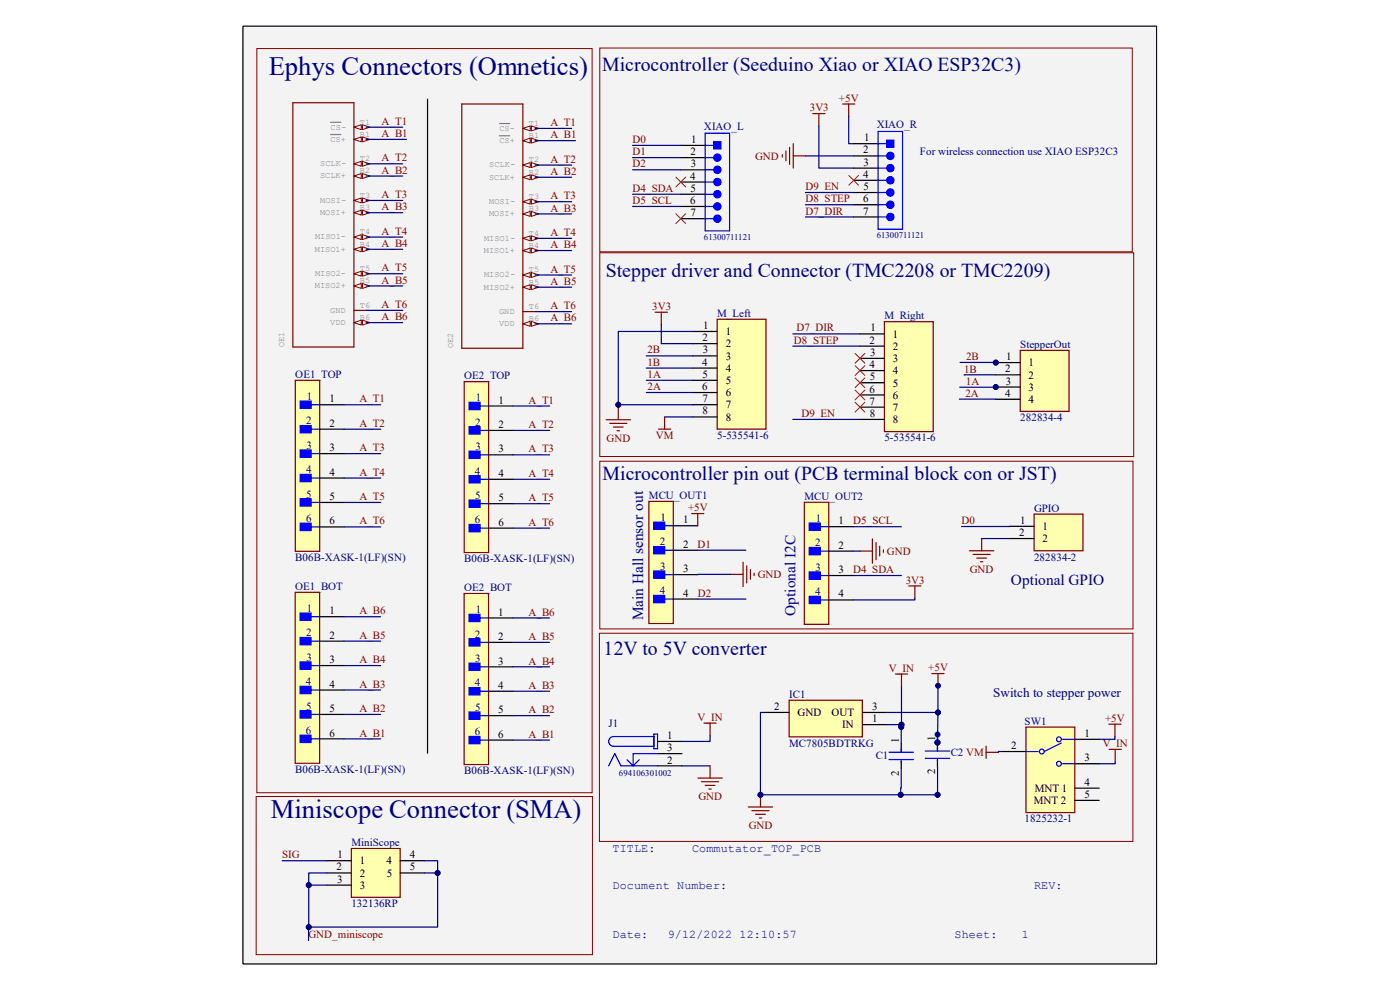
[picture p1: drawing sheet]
<svg xmlns="http://www.w3.org/2000/svg" width="297mm" height="210mm" viewBox="0 0 297 210" stroke-linecap="round" stroke-linejoin="round" font-family="sans-serif">
<path d="M51.6 5.6h193.8v198.9h-193.8z" fill-rule="evenodd" fill="#f3f3f3"/>
<path d="M51.6 5.6h193.8v198.9h-193.8z" fill="none" stroke="#000" stroke-width=".21"/>
<path d="M51.6 5.6h193.8v198.9h-193.8z" fill-rule="evenodd" fill="#f3f3f3"/>
<path d="M51.6 5.6h193.8v198.9h-193.8z" fill="none" stroke="#000" stroke-width=".21"/>
<path d="M62.6 80.7h5.2v36.3h-5.2z" fill-rule="evenodd" fill="#ffffb0"/>
<path d="M62.6 80.7h5.2v36.3h-5.2z" fill="none" stroke="#800000" stroke-width=".25"/>
<path d="M63.7 85.1h2.3v1.5h-2.3z" fill-rule="evenodd" fill="#00f"/>
<path d="M63.7 85.1h2.3v1.5h-2.3zM66 85.9h1.8" fill="none" stroke="#00f" stroke-width=".25"/>
<path d="M63.7 90.3h2.3v1.5h-2.3z" fill-rule="evenodd" fill="#00f"/>
<path d="M63.7 90.3h2.3v1.5h-2.3zM66 91h1.8" fill="none" stroke="#00f" stroke-width=".25"/>
<path d="M63.7 95.5h2.3v1.5h-2.3z" fill-rule="evenodd" fill="#00f"/>
<path d="M63.7 95.5h2.3v1.5h-2.3zM66 96.2h1.8" fill="none" stroke="#00f" stroke-width=".25"/>
<path d="M63.7 100.6h2.3v1.6h-2.3z" fill-rule="evenodd" fill="#00f"/>
<path d="M63.7 100.6h2.3v1.6h-2.3zM66 101.4h1.8" fill="none" stroke="#00f" stroke-width=".25"/>
<path d="M63.7 105.8h2.3v1.6h-2.3z" fill-rule="evenodd" fill="#00f"/>
<path d="M63.7 105.8h2.3v1.6h-2.3zM66 106.6h1.8" fill="none" stroke="#00f" stroke-width=".25"/>
<path d="M63.7 111h2.3v1.5h-2.3z" fill-rule="evenodd" fill="#00f"/>
<path d="M63.7 111h2.3v1.5h-2.3zM66 111.8h1.8" fill="none" stroke="#00f" stroke-width=".25"/>
<path d="M67.8 85.9h5.2M67.8 91h5.2M67.8 96.2h5.2M67.8 101.4h5.2M67.8 106.6h5.2M67.8 111.8h5.2" fill="none" stroke="#000" stroke-width=".25"/>
<path d="M62.6 125.7h5.2v36.2h-5.2z" fill-rule="evenodd" fill="#ffffb0"/>
<path d="M62.6 125.7h5.2v36.2h-5.2z" fill="none" stroke="#800000" stroke-width=".25"/>
<path d="M63.7 130.1h2.3v1.5h-2.3z" fill-rule="evenodd" fill="#00f"/>
<path d="M63.7 130.1h2.3v1.5h-2.3zM66 130.8h1.8" fill="none" stroke="#00f" stroke-width=".25"/>
<path d="M63.7 135.2h2.3v1.6h-2.3z" fill-rule="evenodd" fill="#00f"/>
<path d="M63.7 135.2h2.3v1.6h-2.3zM66 136h1.8" fill="none" stroke="#00f" stroke-width=".25"/>
<path d="M63.7 140.4h2.3v1.6h-2.3z" fill-rule="evenodd" fill="#00f"/>
<path d="M63.7 140.4h2.3v1.6h-2.3zM66 141.2h1.8" fill="none" stroke="#00f" stroke-width=".25"/>
<path d="M63.7 145.6h2.3v1.6h-2.3z" fill-rule="evenodd" fill="#00f"/>
<path d="M63.7 145.6h2.3v1.6h-2.3zM66 146.4h1.8" fill="none" stroke="#00f" stroke-width=".25"/>
<path d="M63.7 150.8h2.3v1.5h-2.3z" fill-rule="evenodd" fill="#00f"/>
<path d="M63.7 150.8h2.3v1.5h-2.3zM66 151.6h1.8" fill="none" stroke="#00f" stroke-width=".25"/>
<path d="M63.7 156h2.3v1.5h-2.3z" fill-rule="evenodd" fill="#00f"/>
<path d="M63.7 156h2.3v1.5h-2.3zM66 156.7h1.8" fill="none" stroke="#00f" stroke-width=".25"/>
<path d="M67.8 130.8h5.2M67.8 136h5.2M67.8 141.2h5.2M67.8 146.4h5.2M67.8 151.6h5.2M67.8 156.7h5.2" fill="none" stroke="#000" stroke-width=".25"/>
<path d="M62.1 21.8h13v51.8h-13zM75.1 58.1h2.6" fill="none" stroke="#800000" stroke-width=".25"/>
<path d="M75.1 58.1l1.5-.5v1z" fill="#f8fcff"/>
<path d="M75.1 58.1l1.5-.5v1z" fill="none" stroke="#800000" stroke-width=".21"/>
<path d="M76.9 57.6l1.6 .5-1.6 .5z" fill="#f8fcff"/>
<path d="M76.9 57.6l1.6 .5-1.6 .5z" fill="none" stroke="#800000" stroke-width=".21"/>
<path d="M75.1 52.9h2.6" fill="none" stroke="#800000" stroke-width=".25"/>
<path d="M75.1 52.9l1.5-.5v1z" fill="#f8fcff"/>
<path d="M75.1 52.9l1.5-.5v1z" fill="none" stroke="#800000" stroke-width=".21"/>
<path d="M76.9 52.4l1.6 .5-1.6 .5z" fill="#f8fcff"/>
<path d="M76.9 52.4l1.6 .5-1.6 .5z" fill="none" stroke="#800000" stroke-width=".21"/>
<path d="M75.1 60.7h2.6" fill="none" stroke="#800000" stroke-width=".25"/>
<path d="M75.1 60.7l1.5-.6v1.1z" fill="#f8fcff"/>
<path d="M75.1 60.7l1.5-.6v1.1z" fill="none" stroke="#800000" stroke-width=".21"/>
<path d="M76.9 60.1l1.6 .6-1.6 .5z" fill="#f8fcff"/>
<path d="M76.9 60.1l1.6 .6-1.6 .5z" fill="none" stroke="#800000" stroke-width=".21"/>
<path d="M75.1 68.4h2.6" fill="none" stroke="#800000" stroke-width=".25"/>
<path d="M75.1 68.4l1.5-.5v1.1z" fill="#f8fcff"/>
<path d="M75.1 68.4l1.5-.5v1.1z" fill="none" stroke="#800000" stroke-width=".21"/>
<path d="M76.9 67.9l1.6 .5-1.6 .6z" fill="#f8fcff"/>
<path d="M76.9 67.9l1.6 .5-1.6 .6z" fill="none" stroke="#800000" stroke-width=".21"/>
<path d="M75.1 42.5h2.6M75.1 65.8h2.6" fill="none" stroke="#800000" stroke-width=".25"/>
<path d="M75.1 42.5l1.5-.5v1z" fill="#f8fcff"/>
<path d="M75.1 42.5l1.5-.5v1z" fill="none" stroke="#800000" stroke-width=".21"/>
<path d="M76.9 42l1.6 .5-1.6 .5z" fill="#f8fcff"/>
<path d="M76.9 42l1.6 .5-1.6 .5z" fill="none" stroke="#800000" stroke-width=".21"/>
<path d="M75.1 37.3h2.6" fill="none" stroke="#800000" stroke-width=".25"/>
<path d="M75.1 37.3l1.5-.5v1.1z" fill="#f8fcff"/>
<path d="M75.1 37.3l1.5-.5v1.1z" fill="none" stroke="#800000" stroke-width=".21"/>
<path d="M76.9 36.8l1.6 .5-1.6 .6z" fill="#f8fcff"/>
<path d="M76.9 36.8l1.6 .5-1.6 .6z" fill="none" stroke="#800000" stroke-width=".21"/>
<path d="M75.1 50.3h2.6" fill="none" stroke="#800000" stroke-width=".25"/>
<path d="M75.1 50.3l1.5-.5v1z" fill="#f8fcff"/>
<path d="M75.1 50.3l1.5-.5v1z" fill="none" stroke="#800000" stroke-width=".21"/>
<path d="M76.9 49.8l1.6 .5-1.6 .5z" fill="#f8fcff"/>
<path d="M76.9 49.8l1.6 .5-1.6 .5z" fill="none" stroke="#800000" stroke-width=".21"/>
<path d="M75.1 45.1h2.6" fill="none" stroke="#800000" stroke-width=".25"/>
<path d="M75.1 45.1l1.5-.5v1z" fill="#f8fcff"/>
<path d="M75.1 45.1l1.5-.5v1z" fill="none" stroke="#800000" stroke-width=".21"/>
<path d="M76.9 44.6l1.6 .5-1.6 .5z" fill="#f8fcff"/>
<path d="M76.9 44.6l1.6 .5-1.6 .5z" fill="none" stroke="#800000" stroke-width=".21"/>
<path d="M75.1 27h2.6" fill="none" stroke="#800000" stroke-width=".25"/>
<path d="M75.1 27l1.5-.5v1z" fill="#f8fcff"/>
<path d="M75.1 27l1.5-.5v1z" fill="none" stroke="#800000" stroke-width=".21"/>
<path d="M76.9 26.5l1.6 .5-1.6 .5z" fill="#f8fcff"/>
<path d="M76.9 26.5l1.6 .5-1.6 .5z" fill="none" stroke="#800000" stroke-width=".21"/>
<path d="M70.1 25.9h2.2" fill="none" stroke="#808080" stroke-width=".25"/>
<path d="M75.1 29.6h2.6" fill="none" stroke="#800000" stroke-width=".25"/>
<path d="M75.1 29.6l1.5-.5v1z" fill="#f8fcff"/>
<path d="M75.1 29.6l1.5-.5v1z" fill="none" stroke="#800000" stroke-width=".21"/>
<path d="M76.9 29.1l1.6 .5-1.6 .5z" fill="#f8fcff"/>
<path d="M76.9 29.1l1.6 .5-1.6 .5z" fill="none" stroke="#800000" stroke-width=".21"/>
<path d="M70.1 28.5h2.2" fill="none" stroke="#808080" stroke-width=".25"/>
<path d="M75.1 34.8h2.6" fill="none" stroke="#800000" stroke-width=".25"/>
<path d="M75.1 34.8l1.5-.6v1.1z" fill="#f8fcff"/>
<path d="M75.1 34.8l1.5-.6v1.1z" fill="none" stroke="#800000" stroke-width=".21"/>
<path d="M76.9 34.2l1.6 .6-1.6 .5z" fill="#f8fcff"/>
<path d="M76.9 34.2l1.6 .6-1.6 .5z" fill="none" stroke="#800000" stroke-width=".21"/>
<path d="M98.5 80.9h5.2v36.3h-5.2z" fill-rule="evenodd" fill="#ffffb0"/>
<path d="M98.5 80.9h5.2v36.3h-5.2z" fill="none" stroke="#800000" stroke-width=".25"/>
<path d="M99.5 85.3h2.4v1.6h-2.4z" fill-rule="evenodd" fill="#00f"/>
<path d="M99.5 85.3h2.4v1.6h-2.4zM101.9 86.1h1.8" fill="none" stroke="#00f" stroke-width=".25"/>
<path d="M99.5 90.5h2.4v1.6h-2.4z" fill-rule="evenodd" fill="#00f"/>
<path d="M99.5 90.5h2.4v1.6h-2.4zM101.9 91.3h1.8" fill="none" stroke="#00f" stroke-width=".25"/>
<path d="M99.5 95.7h2.4v1.6h-2.4z" fill-rule="evenodd" fill="#00f"/>
<path d="M99.5 95.7h2.4v1.6h-2.4zM101.9 96.5h1.8" fill="none" stroke="#00f" stroke-width=".25"/>
<path d="M99.5 100.9h2.4v1.5h-2.4z" fill-rule="evenodd" fill="#00f"/>
<path d="M99.5 100.9h2.4v1.5h-2.4zM101.9 101.7h1.8" fill="none" stroke="#00f" stroke-width=".25"/>
<path d="M99.5 106.1h2.4v1.5h-2.4z" fill-rule="evenodd" fill="#00f"/>
<path d="M99.5 106.1h2.4v1.5h-2.4zM101.9 106.9h1.8" fill="none" stroke="#00f" stroke-width=".25"/>
<path d="M99.5 111.3h2.4v1.5h-2.4z" fill-rule="evenodd" fill="#00f"/>
<path d="M99.5 111.3h2.4v1.5h-2.4zM101.9 112h1.8" fill="none" stroke="#00f" stroke-width=".25"/>
<path d="M103.7 86.1h5.1M103.7 91.3h5.1M103.7 96.5h5.1M103.7 101.7h5.1M103.7 106.9h5.1M103.7 112h5.1" fill="none" stroke="#000" stroke-width=".25"/>
<path d="M98.5 125.9h5.1v36.3h-5.1z" fill-rule="evenodd" fill="#ffffb0"/>
<path d="M98.5 125.9h5.1v36.3h-5.1z" fill="none" stroke="#800000" stroke-width=".25"/>
<path d="M99.5 130.3h2.3v1.6h-2.3z" fill-rule="evenodd" fill="#00f"/>
<path d="M99.5 130.3h2.3v1.6h-2.3zM101.8 131.1h1.8" fill="none" stroke="#00f" stroke-width=".25"/>
<path d="M99.5 135.5h2.3v1.5h-2.3z" fill-rule="evenodd" fill="#00f"/>
<path d="M99.5 135.5h2.3v1.5h-2.3zM101.8 136.3h1.8" fill="none" stroke="#00f" stroke-width=".25"/>
<path d="M99.5 140.7h2.3v1.5h-2.3z" fill-rule="evenodd" fill="#00f"/>
<path d="M99.5 140.7h2.3v1.5h-2.3zM101.8 141.5h1.8" fill="none" stroke="#00f" stroke-width=".25"/>
<path d="M99.5 145.9h2.3v1.5h-2.3z" fill-rule="evenodd" fill="#00f"/>
<path d="M99.5 145.9h2.3v1.5h-2.3zM101.8 146.6h1.8" fill="none" stroke="#00f" stroke-width=".25"/>
<path d="M99.5 151h2.3v1.6h-2.3z" fill-rule="evenodd" fill="#00f"/>
<path d="M99.5 151h2.3v1.6h-2.3zM101.8 151.8h1.8" fill="none" stroke="#00f" stroke-width=".25"/>
<path d="M99.5 156.2h2.3v1.6h-2.3z" fill-rule="evenodd" fill="#00f"/>
<path d="M99.5 156.2h2.3v1.6h-2.3zM101.8 157h1.8" fill="none" stroke="#00f" stroke-width=".25"/>
<path d="M103.6 131.1h5.2M103.6 136.3h5.2M103.6 141.5h5.2M103.6 146.6h5.2M103.6 151.8h5.2M103.6 157h5.2" fill="none" stroke="#000" stroke-width=".25"/>
<path d="M98 22.1h12.9v51.8h-12.9zM110.9 58.3h2.6" fill="none" stroke="#800000" stroke-width=".25"/>
<path d="M110.9 58.3l1.6-.5v1.1z" fill="#f8fcff"/>
<path d="M110.9 58.3l1.6-.5v1.1z" fill="none" stroke="#800000" stroke-width=".21"/>
<path d="M112.7 57.8l1.6 .5-1.6 .6z" fill="#f8fcff"/>
<path d="M112.7 57.8l1.6 .5-1.6 .6z" fill="none" stroke="#800000" stroke-width=".21"/>
<path d="M110.9 53.1h2.6" fill="none" stroke="#800000" stroke-width=".25"/>
<path d="M110.9 53.1l1.6-.5v1.1z" fill="#f8fcff"/>
<path d="M110.9 53.1l1.6-.5v1.1z" fill="none" stroke="#800000" stroke-width=".21"/>
<path d="M112.7 52.6l1.6 .5-1.6 .6z" fill="#f8fcff"/>
<path d="M112.7 52.6l1.6 .5-1.6 .6z" fill="none" stroke="#800000" stroke-width=".21"/>
<path d="M110.9 60.9h2.6" fill="none" stroke="#800000" stroke-width=".25"/>
<path d="M110.9 60.9l1.6-.5v1z" fill="#f8fcff"/>
<path d="M110.9 60.9l1.6-.5v1z" fill="none" stroke="#800000" stroke-width=".21"/>
<path d="M112.7 60.4l1.6 .5-1.6 .5z" fill="#f8fcff"/>
<path d="M112.7 60.4l1.6 .5-1.6 .5z" fill="none" stroke="#800000" stroke-width=".21"/>
<path d="M110.9 68.7h2.6" fill="none" stroke="#800000" stroke-width=".25"/>
<path d="M110.9 68.7l1.6-.5v1z" fill="#f8fcff"/>
<path d="M110.9 68.7l1.6-.5v1z" fill="none" stroke="#800000" stroke-width=".21"/>
<path d="M112.7 68.2l1.6 .5-1.6 .5z" fill="#f8fcff"/>
<path d="M112.7 68.2l1.6 .5-1.6 .5z" fill="none" stroke="#800000" stroke-width=".21"/>
<path d="M110.9 42.8h2.6M110.9 66.1h2.6" fill="none" stroke="#800000" stroke-width=".25"/>
<path d="M110.9 42.8l1.6-.5v1z" fill="#f8fcff"/>
<path d="M110.9 42.8l1.6-.5v1z" fill="none" stroke="#800000" stroke-width=".21"/>
<path d="M112.7 42.3l1.6 .5-1.6 .5z" fill="#f8fcff"/>
<path d="M112.7 42.3l1.6 .5-1.6 .5z" fill="none" stroke="#800000" stroke-width=".21"/>
<path d="M110.9 37.6h2.6" fill="none" stroke="#800000" stroke-width=".25"/>
<path d="M110.9 37.6l1.6-.5v1z" fill="#f8fcff"/>
<path d="M110.9 37.6l1.6-.5v1z" fill="none" stroke="#800000" stroke-width=".21"/>
<path d="M112.7 37.1l1.6 .5-1.6 .5z" fill="#f8fcff"/>
<path d="M112.7 37.1l1.6 .5-1.6 .5z" fill="none" stroke="#800000" stroke-width=".21"/>
<path d="M110.9 50.6h2.6" fill="none" stroke="#800000" stroke-width=".25"/>
<path d="M110.9 50.6l1.6-.6v1.1z" fill="#f8fcff"/>
<path d="M110.9 50.6l1.6-.6v1.1z" fill="none" stroke="#800000" stroke-width=".21"/>
<path d="M112.7 50l1.6 .6-1.6 .5z" fill="#f8fcff"/>
<path d="M112.7 50l1.6 .6-1.6 .5z" fill="none" stroke="#800000" stroke-width=".21"/>
<path d="M110.9 45.4h2.6" fill="none" stroke="#800000" stroke-width=".25"/>
<path d="M110.9 45.4l1.6-.5v1z" fill="#f8fcff"/>
<path d="M110.9 45.4l1.6-.5v1z" fill="none" stroke="#800000" stroke-width=".21"/>
<path d="M112.7 44.9l1.6 .5-1.6 .5z" fill="#f8fcff"/>
<path d="M112.7 44.9l1.6 .5-1.6 .5z" fill="none" stroke="#800000" stroke-width=".21"/>
<path d="M110.9 27.2h2.6" fill="none" stroke="#800000" stroke-width=".25"/>
<path d="M110.9 27.2l1.6-.5v1.1z" fill="#f8fcff"/>
<path d="M110.9 27.2l1.6-.5v1.1z" fill="none" stroke="#800000" stroke-width=".21"/>
<path d="M112.7 26.7l1.6 .5-1.6 .6z" fill="#f8fcff"/>
<path d="M112.7 26.7l1.6 .5-1.6 .6z" fill="none" stroke="#800000" stroke-width=".21"/>
<path d="M106 26.2h2.2" fill="none" stroke="#808080" stroke-width=".25"/>
<path d="M110.9 29.8h2.6" fill="none" stroke="#800000" stroke-width=".25"/>
<path d="M110.9 29.8l1.6-.5v1.1z" fill="#f8fcff"/>
<path d="M110.9 29.8l1.6-.5v1.1z" fill="none" stroke="#800000" stroke-width=".21"/>
<path d="M112.7 29.3l1.6 .5-1.6 .6z" fill="#f8fcff"/>
<path d="M112.7 29.3l1.6 .5-1.6 .6z" fill="none" stroke="#800000" stroke-width=".21"/>
<path d="M105.9 28.8h2.2" fill="none" stroke="#808080" stroke-width=".25"/>
<path d="M110.9 35h2.6" fill="none" stroke="#800000" stroke-width=".25"/>
<path d="M110.9 35l1.6-.5v1z" fill="#f8fcff"/>
<path d="M110.9 35l1.6-.5v1z" fill="none" stroke="#800000" stroke-width=".21"/>
<path d="M112.7 34.5l1.6 .5-1.6 .5z" fill="#f8fcff"/>
<path d="M112.7 34.5l1.6 .5-1.6 .5z" fill="none" stroke="#800000" stroke-width=".21"/>
<path d="M152.1 67.7h10.4v23.3h-10.4z" fill-rule="evenodd" fill="#ffffb0"/>
<path d="M152.1 67.7h10.4v23.3h-10.4z" fill="none" stroke="#800000" stroke-width=".25"/>
<path d="M147 70.3h5.1M147 72.9h5.1M147 75.5h5.1M147 78.1h5.1M147 80.7h5.1M147 83.3h5.1M147 85.9h5.1M147 88.5h5.1" fill="none" stroke="#000" stroke-width=".25"/>
<path d="M187.6 68.2h10.4v23.4h-10.4z" fill-rule="evenodd" fill="#ffffb0"/>
<g fill="none" stroke="#800000" stroke-width=".25">
<path d="M187.6 68.2h10.4v23.4h-10.4zM128.6 89h5.2M129.4 89.8h3.6M130.1 90.6h2.1M130.9 91.4h.5M131.2 86.4v2.6M139.7 91h2.6M141 88.5v2.5M149.3 153.4h2.6M150.6 153.4v2.6M148.1 165.1h5.1M148.8 165.8h3.7"/>
<path d="M149.6 166.6h2.1M150.4 167.4h.5M150.6 162.5v2.6"/>
</g>
<path d="M182.4 70.8h5.2M182.4 73.4h5.2M182.4 76h5.2M182.4 78.6h5.2M182.4 81.2h5.2M182.4 83.8h5.2M182.4 86.4h5.2M182.4 89h5.2M139.5 157.3h5.2M139.5 159.9h5.2M139.5 162.5h5.2" fill="none" stroke="#000" stroke-width=".25"/>
<path d="M181.4 75l2.1 2.1M181.4 77.6l2.1 2.1M183.5 75l-2.1 2.1M183.5 77.6l-2.1 2.1M181.4 80.2l2.1 2M181.4 82.8l2.1 2M181.4 85.3l2.1 2.1M183.5 80.2l-2.1 2M183.5 82.8l-2.1 2M183.5 85.3l-2.1 2.1" fill="none" stroke="#f00" stroke-width=".21"/>
<path d="M138.7 156.2h-8.5a1.03 1.03 0 0 0-1.1 1.1 1.03 1.03 0 0 0 1.1 1h8.5M138.7 155.7h.8v3.1h-.8zM139.5 159.9h-5.2v2.6M129.1 162.5l1.3-2.6 1.3 2.6h7.8M133 161.2l1.3 1.3M135.6 161.2l-1.3 1.3" fill="none" stroke="#00f" stroke-width=".25"/>
<path d="M167.4 148.5h15.6v7.8h-15.6z" fill-rule="evenodd" fill="#ffffb0"/>
<path d="M167.4 148.5h15.6v7.8h-15.6z" fill="none" stroke="#800000" stroke-width=".25"/>
<path d="M162.2 151.1h5.2M183 153.7h5.1M183 151.1h5.1" fill="none" stroke="#000" stroke-width=".25"/>
<path d="M137.7 106.4h5.1v25.9h-5.1z" fill-rule="evenodd" fill="#ffffb0"/>
<path d="M137.7 106.4h5.1v25.9h-5.1z" fill="none" stroke="#800000" stroke-width=".25"/>
<path d="M138.7 110.8h2.3v1.5h-2.3z" fill-rule="evenodd" fill="#00f"/>
<path d="M138.7 110.8h2.3v1.5h-2.3zM141 111.5h1.8" fill="none" stroke="#00f" stroke-width=".25"/>
<path d="M138.7 115.9h2.3v1.6h-2.3z" fill-rule="evenodd" fill="#00f"/>
<path d="M138.7 115.9h2.3v1.6h-2.3zM141 116.7h1.8" fill="none" stroke="#00f" stroke-width=".25"/>
<path d="M138.7 121.1h2.3v1.6h-2.3z" fill-rule="evenodd" fill="#00f"/>
<path d="M138.7 121.1h2.3v1.6h-2.3zM141 121.9h1.8" fill="none" stroke="#00f" stroke-width=".25"/>
<path d="M138.7 126.3h2.3v1.6h-2.3z" fill-rule="evenodd" fill="#00f"/>
<path d="M138.7 126.3h2.3v1.6h-2.3zM141 127.1h1.8" fill="none" stroke="#00f" stroke-width=".25"/>
<path d="M142.8 111.5h5.2M142.8 116.7h5.2M142.8 121.9h5.2M142.8 127.1h5.2" fill="none" stroke="#000" stroke-width=".25"/>
<path d="M170.6 106.6h5.2v25.9h-5.2z" fill-rule="evenodd" fill="#ffffb0"/>
<path d="M170.6 106.6h5.2v25.9h-5.2z" fill="none" stroke="#800000" stroke-width=".25"/>
<path d="M171.7 111h2.3v1.5h-2.3z" fill-rule="evenodd" fill="#00f"/>
<path d="M171.7 111h2.3v1.5h-2.3zM174 111.7h1.8" fill="none" stroke="#00f" stroke-width=".25"/>
<path d="M171.7 116.1h2.3v1.6h-2.3z" fill-rule="evenodd" fill="#00f"/>
<path d="M171.7 116.1h2.3v1.6h-2.3zM174 116.9h1.8" fill="none" stroke="#00f" stroke-width=".25"/>
<path d="M171.7 121.3h2.3v1.6h-2.3z" fill-rule="evenodd" fill="#00f"/>
<path d="M171.7 121.3h2.3v1.6h-2.3zM174 122.1h1.8" fill="none" stroke="#00f" stroke-width=".25"/>
<path d="M171.7 126.5h2.3v1.5h-2.3z" fill-rule="evenodd" fill="#00f"/>
<path d="M171.7 126.5h2.3v1.5h-2.3zM174 127.3h1.8" fill="none" stroke="#00f" stroke-width=".25"/>
<path d="M175.8 111.7h5.2M175.8 116.9h5.2M175.8 122.1h5.2M175.8 127.3h5.2" fill="none" stroke="#000" stroke-width=".25"/>
<path d="M197.7 142.9h2.6M199 142.9v2.6" fill="none" stroke="#800000" stroke-width=".25"/>
<circle cx="199" cy="145.5" r=".52" fill="#000080"/>
<circle cx="199" cy="145.5" r=".52" fill="none" stroke="#000080" stroke-width=".21"/>
<path d="M127.2 134.3h113.1v44.2h-113.1z" fill="none" stroke="#800000" stroke-width=".21"/>
<path d="M158.7 171.2h5.2M159.5 172h3.6M160.3 172.7h2.1M161.1 173.5h.5M161.3 168.6v2.6" fill="none" stroke="#800000" stroke-width=".25"/>
<circle cx="161.3" cy="168.6" r=".52" fill="#000080"/>
<circle cx="161.3" cy="168.6" r=".52" fill="none" stroke="#000080" stroke-width=".21"/>
<g fill="none" stroke="#800000" stroke-width=".25">
<path d="M139 66.2h2.6M140.3 66.2v2.6M146.7 109h2.6M148 109v2.5M157.6 119.3v5.1M155.1 121.8h2.5M158.4 120v3.7M159.2 120.8v2.1M160 121.6v.5M190 143h2.6M191.3 143v2.6M209.2 158.3v2.6"/>
<path d="M209.2 159.6h2.6M235.2 153.6h2.6M235.3 159h2.6M236.5 153.6v2.6M236.6 159v2.6"/>
</g>
<path d="M74.5 180h10.4v10.4h-10.4z" fill-rule="evenodd" fill="#ffffb0"/>
<path d="M74.5 180h10.4v10.4h-10.4z" fill="none" stroke="#800000" stroke-width=".25"/>
<path d="M69.4 182.6h5.1M69.4 185.2h5.1M69.4 187.8h5.1M84.9 182.6h5.2M84.9 185.2h5.2" fill="none" stroke="#000" stroke-width=".25"/>
<circle cx="152.2" cy="33.4" r=".78" fill="#00f"/>
<g fill="none" stroke="#00f" stroke-width=".25">
<path d="M149.6 33.4h1.8M149.6 30.8h1.8"/>
<circle cx="152.2" cy="33.4" r=".78"/>
</g>
<path d="M144.4 33.4h5.2M144.4 30.8h5.2" fill="none" stroke="#000" stroke-width=".25"/>
<path d="M151.4 30.1h1.6v1.5h-1.6z" fill-rule="evenodd" fill="#00f"/>
<path d="M151.4 30.1h1.6v1.5h-1.6z" fill="none" stroke="#00f" stroke-width=".21"/>
<circle cx="152.2" cy="38.6" r=".78" fill="#00f"/>
<circle cx="152.2" cy="38.6" r=".78" fill="none" stroke="#00f" stroke-width=".25"/>
<circle cx="152.2" cy="43.8" r=".78" fill="#00f"/>
<circle cx="152.2" cy="43.8" r=".78" fill="none" stroke="#00f" stroke-width=".25"/>
<circle cx="152.2" cy="46.4" r=".78" fill="#00f"/>
<circle cx="152.2" cy="46.4" r=".78" fill="none" stroke="#00f" stroke-width=".25"/>
<circle cx="152.2" cy="41.2" r=".78" fill="#00f"/>
<circle cx="152.2" cy="41.2" r=".78" fill="none" stroke="#00f" stroke-width=".25"/>
<circle cx="152.2" cy="36" r=".78" fill="#00f"/>
<g fill="none" stroke="#00f" stroke-width=".25">
<path d="M149.6 36h1.8M149.6 38.6h1.8M149.6 28.3h5.2v20.7h-5.2zM149.6 41.2h1.8M149.6 43.8h1.8M149.6 46.4h1.8"/>
<circle cx="152.2" cy="36" r=".78"/>
</g>
<path d="M144.4 36h5.2M144.4 38.6h5.2M144.4 41.2h5.2M144.4 43.8h5.2M144.4 46.4h5.2" fill="none" stroke="#000" stroke-width=".25"/>
<circle cx="188.9" cy="33.1" r=".78" fill="#00f"/>
<g fill="none" stroke="#00f" stroke-width=".25">
<path d="M186.3 33.1h1.8M186.3 30.5h1.8"/>
<circle cx="188.9" cy="33.1" r=".78"/>
</g>
<path d="M181.1 33.1h5.2M181.1 30.5h5.2" fill="none" stroke="#000" stroke-width=".25"/>
<path d="M188.1 29.7h1.6v1.6h-1.6z" fill-rule="evenodd" fill="#00f"/>
<path d="M188.1 29.7h1.6v1.6h-1.6z" fill="none" stroke="#00f" stroke-width=".21"/>
<circle cx="188.9" cy="38.2" r=".78" fill="#00f"/>
<circle cx="188.9" cy="38.2" r=".78" fill="none" stroke="#00f" stroke-width=".25"/>
<circle cx="188.9" cy="43.4" r=".78" fill="#00f"/>
<circle cx="188.9" cy="43.4" r=".78" fill="none" stroke="#00f" stroke-width=".25"/>
<circle cx="188.9" cy="46" r=".78" fill="#00f"/>
<circle cx="188.9" cy="46" r=".78" fill="none" stroke="#00f" stroke-width=".25"/>
<circle cx="188.9" cy="40.8" r=".78" fill="#00f"/>
<circle cx="188.9" cy="40.8" r=".78" fill="none" stroke="#00f" stroke-width=".25"/>
<circle cx="188.9" cy="35.7" r=".78" fill="#00f"/>
<g fill="none" stroke="#00f" stroke-width=".25">
<path d="M186.3 35.7h1.8M186.3 38.2h1.8M186.3 27.9h5.2v20.7h-5.2zM186.3 40.8h1.8M186.3 43.4h1.8M186.3 46h1.8"/>
<circle cx="188.9" cy="35.7" r=".78"/>
</g>
<path d="M181.1 35.7h5.2M181.1 38.2h5.2M181.1 40.8h5.2M181.1 43.4h5.2M181.1 46h5.2" fill="none" stroke="#000" stroke-width=".25"/>
<path d="M166 32.8v.5M166.7 32v2.1M167.5 31.3v3.6M168.3 30.5v5.2M168.3 33.1h2.6M172.4 24.1h2.6M173.7 24.1v2.6M178.8 22.1h2.6M180.1 22.1v2.6" fill="none" stroke="#800000" stroke-width=".25"/>
<path d="M143.4 37.6l2.1 2.1M145.5 37.6l-2.1 2.1" fill="none" stroke="#f00" stroke-width=".21"/>
<path d="M219.4 109.1h10.4v7.7h-10.4z" fill-rule="evenodd" fill="#ffffb0"/>
<path d="M182.5 116.9h2.6M185.1 114.3v5.2M185.9 115.1v3.6M186.6 115.9v2M187.4 116.6v.6M205.7 116.8h5.1M206.4 117.6h3.7M207.2 118.4h2.1M208 119.2h.5M208.3 114.2v2.6M219.4 109.1h10.4v7.7h-10.4z" fill="none" stroke="#800000" stroke-width=".25"/>
<path d="M214.2 111.7h5.2M214.2 114.2h5.2" fill="none" stroke="#000" stroke-width=".25"/>
<path d="M143.4 45.4l2.1 2M145.5 45.4l-2.1 2" fill="none" stroke="#f00" stroke-width=".21"/>
<circle cx="211.3" cy="76.9" r=".52" fill="#000080"/>
<circle cx="211.3" cy="76.9" r=".52" fill="none" stroke="#000080" stroke-width=".21"/>
<circle cx="211.3" cy="82.1" r=".52" fill="#000080"/>
<circle cx="211.3" cy="82.1" r=".52" fill="none" stroke="#000080" stroke-width=".21"/>
<path d="M216.4 74.3h10.4v13h-10.4z" fill-rule="evenodd" fill="#ffffb0"/>
<path d="M216.4 74.3h10.4v13h-10.4z" fill="none" stroke="#800000" stroke-width=".25"/>
<path d="M211.3 76.9h5.1" fill="none" stroke="#000" stroke-width=".25"/>
<circle cx="211.3" cy="76.9" r=".52" fill="#000080"/>
<circle cx="211.3" cy="76.9" r=".52" fill="none" stroke="#000080" stroke-width=".21"/>
<path d="M211.3 79.5h5.1M211.3 82.1h5.1" fill="none" stroke="#000" stroke-width=".25"/>
<circle cx="211.3" cy="82.1" r=".52" fill="#000080"/>
<circle cx="211.3" cy="82.1" r=".52" fill="none" stroke="#000080" stroke-width=".21"/>
<path d="M90.7 21v138.8M211.3 84.7h5.1" fill="none" stroke="#000" stroke-width=".25"/>
<path d="M192.8 124.3h2.6M194.1 124.3v2.6" fill="none" stroke="#800000" stroke-width=".25"/>
<path d="M180.1 37.2l2 2.1M182.1 37.2l-2 2.1" fill="none" stroke="#f00" stroke-width=".21"/>
<path d="M54.5 10.3h71.1v157.9h-71.1zM127.2 10.2h113v43.2h-113zM127.2 53.6h113.3v43.2h-113.3zM127.2 97.8h113.2v35.6h-113.2zM54.3 169h71.4v33.5h-71.4z" fill="none" stroke="#800000" stroke-width=".21"/>
<path d="M217.7 154.2h10.3v18.2h-10.3z" fill-rule="evenodd" fill="#ffffb0"/>
<path d="M217.7 154.2h10.3v18.2h-10.3z" fill="none" stroke="#800000" stroke-width=".25"/>
<g fill="none" stroke="#00f" stroke-width=".25">
<path d="M188.6 159.6h5.2M191.2 158.8v.8M217.7 159.4h2.5M225.2 157.6l-3.7 1.8M225.4 156.8h2.6M188.6 161.1h5.2M191.2 161.4v.2M225.4 162h2.6"/>
<circle cx="221" cy="159.4" r=".52"/>
<circle cx="224.7" cy="156.8" r=".52"/>
<circle cx="224.7" cy="162" r=".52"/>
</g>
<path d="M191.2 157.8v1.8M212.5 159.4h5.2M228 156.8h5.2M191.2 161.4v1.6M228 167.2h5.2M228 169.8h5.2M228 162h5.2" fill="none" stroke="#000" stroke-width=".25"/>
<circle cx="198.9" cy="157.5" r=".52" fill="#000080"/>
<circle cx="198.9" cy="157.5" r=".52" fill="none" stroke="#000080" stroke-width=".21"/>
<path d="M198.9 157.5v1.8" fill="none" stroke="#000" stroke-width=".25"/>
<circle cx="198.9" cy="157.5" r=".52" fill="#000080"/>
<circle cx="198.9" cy="157.5" r=".52" fill="none" stroke="#000080" stroke-width=".21"/>
<path d="M198.9 161.1v1.6" fill="none" stroke="#000" stroke-width=".25"/>
<path d="M196.3 159.3h5.2M198.9 158.5v.8M196.3 160.9h5.2M198.9 161.1v.3" fill="none" stroke="#00f" stroke-width=".25"/>
<g fill="none" stroke="#000080" stroke-width=".25">
<path d="M77.7 27h7.7M77.7 34.8h7.7M77.7 37.3h7.7M77.7 29.6h8.5M113.5 27.2h7.8M113.5 35h7.8M113.5 37.6h7.8M113.5 29.8h8.6M77.7 42.5h7.7M77.7 45.1h7.7M77.7 50.3h7.7M77.7 52.9h7.7"/>
<path d="M77.7 58.1h7.7M113.5 42.8h7.8M113.5 45.4h7.8M113.5 50.6h7.8M113.5 53.1h7.8M113.5 58.3h7.8M77.7 60.7h7.7M77.7 65.8h7.7M77.7 68.4h7.7M113.5 60.9h7.8M113.5 66.1h7.8M113.5 68.7h7.8"/>
<path d="M137.1 75.5h9.9M137.1 78.1h9.9M168.2 70.8h14.2M168.2 73.4h14.2M73 85.9h7.8M73 91h7.8M73 96.2h7.8M108.8 86.1h7.8M108.8 91.3h7.8M108.8 96.5h7.8M137.1 83.3h9.9M137.1 80.7h9.9"/>
<path d="M168.2 89h14.2M73 101.4h7.8M73 106.6h7.8M73 111.8h7.8M108.8 101.7h7.8M108.8 106.9h7.8M108.8 112h7.8M73 130.8h7.7M73 136h7.7M108.8 131.1h7.8M108.8 136.3h7.8M73 141.2h7.7"/>
<path d="M73 146.4h7.7M73 151.6h7.7M73 156.7h7.7M108.8 141.5h7.8M108.8 146.6h7.8M108.8 151.8h7.8M108.8 157h7.8M150.6 156v1.3h-5.9M162.2 151.1h-.9v17.5h29.8M144.7 162.5h5.9"/>
</g>
<circle cx="161.3" cy="168.6" r=".52" fill="#000080"/>
<circle cx="161.3" cy="168.6" r=".52" fill="none" stroke="#000080" stroke-width=".21"/>
<circle cx="191.1" cy="168.6" r=".52" fill="#000080"/>
<circle cx="191.1" cy="168.6" r=".52" fill="none" stroke="#000080" stroke-width=".21"/>
<path d="M199 145.3v5.8" fill="none" stroke="#000080" stroke-width=".25"/>
<circle cx="199" cy="151.1" r=".52" fill="#000080"/>
<circle cx="199" cy="151.1" r=".52" fill="none" stroke="#000080" stroke-width=".21"/>
<path d="M140.3 68.8v4.1h6.7M147 70.3h-15.8v15.6M141 88.5h6M158.2 116.7h-10.2M148 127.1h10.2M194.1 126.9v.4h-13.1" fill="none" stroke="#000080" stroke-width=".25"/>
<circle cx="131.2" cy="85.9" r=".52" fill="#000080"/>
<circle cx="131.2" cy="85.9" r=".52" fill="none" stroke="#000080" stroke-width=".21"/>
<path d="M147 85.9h-15.8v.5" fill="none" stroke="#000080" stroke-width=".25"/>
<circle cx="131.2" cy="85.9" r=".52" fill="#000080"/>
<circle cx="131.2" cy="85.9" r=".52" fill="none" stroke="#000080" stroke-width=".21"/>
<path d="M69.4 185.2h-3.9v2.6" fill="none" stroke="#000080" stroke-width=".25"/>
<circle cx="65.5" cy="187.8" r=".52" fill="#000080"/>
<circle cx="65.5" cy="187.8" r=".52" fill="none" stroke="#000080" stroke-width=".21"/>
<path d="M59.9 182.6h9.5M90.1 182.6h2.7v2.6h-2.7" fill="none" stroke="#000080" stroke-width=".25"/>
<circle cx="92.8" cy="185.2" r=".52" fill="#000080"/>
<circle cx="92.8" cy="185.2" r=".52" fill="none" stroke="#000080" stroke-width=".21"/>
<g fill="none" stroke="#000080" stroke-width=".25">
<path d="M134.2 33.4h10.2M134.2 36h10.2M134.2 30.8h10.2M170.9 33.1h10.2M173.7 26.7v9h7.4M180.1 24.7v5.8h1M134.2 41.2h10.2M134.2 43.8h10.2M170.9 40.8h10.2M170.9 43.4h10.2M170.9 46h10.2M203.7 76.9h7.8"/>
<path d="M211.3 79.5l-6.8 .1M203.5 84.7h7.8M203.6 82.1h7.8M181 111.7h10.2M182.5 116.9h-1.5M208.3 114.2h5.9M214.2 111.7h-10.2M155.1 121.8l-7.1 .1M181 122.1h10.2M191.3 145.6v8.1h-3.2"/>
</g>
<circle cx="191.3" cy="153.7" r=".52" fill="#000080"/>
<circle cx="191.3" cy="153.7" r=".52" fill="none" stroke="#000080" stroke-width=".21"/>
<path d="M188.1 151.1h10.9l-.1 6.4v-1.7" fill="none" stroke="#000080" stroke-width=".25"/>
<circle cx="199" cy="151.1" r=".52" fill="#000080"/>
<circle cx="199" cy="151.1" r=".52" fill="none" stroke="#000080" stroke-width=".21"/>
<circle cx="198.9" cy="157.5" r=".52" fill="#000080"/>
<circle cx="198.9" cy="157.5" r=".52" fill="none" stroke="#000080" stroke-width=".21"/>
<circle cx="198.9" cy="155.8" r=".52" fill="#000080"/>
<circle cx="198.9" cy="155.8" r=".52" fill="none" stroke="#000080" stroke-width=".21"/>
<path d="M65.5 196.7v2.8" fill="none" stroke="#000080" stroke-width=".25"/>
<circle cx="65.5" cy="196.7" r=".52" fill="#000080"/>
<circle cx="65.5" cy="196.7" r=".52" fill="none" stroke="#000080" stroke-width=".21"/>
<path d="M92.8 185.2v11.5h-27.3v-8.9h3.9" fill="none" stroke="#000080" stroke-width=".25"/>
<circle cx="65.5" cy="187.8" r=".52" fill="#000080"/>
<circle cx="65.5" cy="187.8" r=".52" fill="none" stroke="#000080" stroke-width=".21"/>
<circle cx="65.5" cy="196.7" r=".52" fill="#000080"/>
<circle cx="65.5" cy="196.7" r=".52" fill="none" stroke="#000080" stroke-width=".21"/>
<circle cx="92.8" cy="185.2" r=".52" fill="#000080"/>
<circle cx="92.8" cy="185.2" r=".52" fill="none" stroke="#000080" stroke-width=".21"/>
<path d="M191.1 154.2h.1M212.5 159.4h-.7v.2M236.5 156.2v.6h-3.3M236.6 161.6v.4h-3.4" fill="none" stroke="#000080" stroke-width=".25"/>
<circle cx="191.2" cy="154.2" r=".52" fill="#000080"/>
<circle cx="191.2" cy="154.2" r=".52" fill="none" stroke="#000080" stroke-width=".21"/>
<path d="M191.3 153.7v.5" fill="none" stroke="#000080" stroke-width=".25"/>
<circle cx="191.3" cy="153.7" r=".52" fill="#000080"/>
<circle cx="191.3" cy="153.7" r=".52" fill="none" stroke="#000080" stroke-width=".21"/>
<path d="M191.3 154.2l-.1 3.6" fill="none" stroke="#000080" stroke-width=".25"/>
<circle cx="191.2" cy="154.2" r=".52" fill="#000080"/>
<circle cx="191.2" cy="154.2" r=".52" fill="none" stroke="#000080" stroke-width=".21"/>
<path d="M191.2 163l-.1 5.6h7.8v.2" fill="none" stroke="#000080" stroke-width=".25"/>
<circle cx="191.1" cy="168.6" r=".52" fill="#000080"/>
<circle cx="191.1" cy="168.6" r=".52" fill="none" stroke="#000080" stroke-width=".21"/>
<circle cx="198.9" cy="168.6" r=".52" fill="#000080"/>
<circle cx="198.9" cy="168.6" r=".52" fill="none" stroke="#000080" stroke-width=".21"/>
<path d="M198.9 162.7v5.9" fill="none" stroke="#000080" stroke-width=".25"/>
<circle cx="198.9" cy="168.6" r=".52" fill="#000080"/>
<circle cx="198.9" cy="168.6" r=".52" fill="none" stroke="#000080" stroke-width=".21"/>
<g font-size="5.6" fill="#000080">
<text x="57" y="15.9">Ephys Connectors (Omnetics)</text>
<text x="57.5" y="173.5">Miniscope Connector (SMA)</text>
</g>
<g font-size="4.2" fill="#000080">
<text x="127.8" y="15.2">Microcontroller (Seeduino Xiao or XIAO ESP32C3)</text>
<text x="128.5" y="58.8">Stepper driver and Connector (TMC2208 or TMC2209)</text>
<text x="127.8" y="101.9">Microcontroller pin out (PCB terminal block con or JST)</text>
<text x="128.1" y="138.9">12V to 5V converter</text>
</g>
<g font-size="3.3" fill="#000080">
<text x="214.5" y="124.1">Optional GPIO</text>
<text x="136.4" y="131.6" transform="rotate(-90 136.4 131.6)">Main Hall sensor out</text>
<text x="168.7" y="130.6" transform="rotate(-90 168.7 130.6)">Optional I2C</text>
</g>
<text font-size="2.8" fill="#000080" x="210.7" y="148">Switch to stepper power</text>
<g font-size="2.5" fill="#000080">
<text x="130" y="180.8">TITLE:</text>
<text x="146.8" y="180.8">Commutator_TOP_PCB</text>
<text x="130" y="188.6">Document Number:</text>
<text x="219.4" y="188.6">REV:</text>
<text x="130" y="199">Date:</text>
<text x="141.7" y="199">9/12/2022 12:10:57</text>
<text x="202.5" y="199">Sheet:</text>
<text x="216.8" y="199">1</text>
</g>
<g font-size="2.3" fill="#800000">
<text x="171.8" y="23.6">3V3</text>
<text x="178" y="21.5">+5V</text>
<text x="80.9" y="26.5">A_T1</text>
<text x="80.9" y="29.1">A_B1</text>
<text x="116.8" y="26.8">A_T1</text>
<text x="116.8" y="29.3">A_B1</text>
<text x="80.9" y="34.2">A_T2</text>
<text x="116.8" y="34.5">A_T2</text>
<text x="134.2" y="35.5">D2</text>
<text x="134.2" y="32.9">D1</text>
<text x="134.2" y="30.4">D0</text>
<text x="160.2" y="33.9">GND</text>
<text x="80.9" y="36.8">A_B2</text>
<text x="116.8" y="37.1">A_B2</text>
<text x="134.2" y="40.7">D4_SDA</text>
<text x="170.9" y="40.3">D9_EN</text>
<text x="80.9" y="42">A_T3</text>
<text x="80.9" y="44.6">A_B3</text>
<text x="116.8" y="42.3">A_T3</text>
<text x="116.8" y="44.9">A_B3</text>
<text x="134.2" y="43.3">D5_SCL</text>
<text x="170.9" y="42.9">D8_STEP</text>
<text x="170.9" y="45.5">D7_DIR</text>
<text x="80.9" y="49.8">A_T4</text>
<text x="80.9" y="52.4">A_B4</text>
<text x="116.8" y="50">A_T4</text>
<text x="116.8" y="52.7">A_B4</text>
<text x="80.9" y="57.6">A_T5</text>
<text x="116.8" y="57.8">A_T5</text>
<text x="80.9" y="60.2">A_B5</text>
<text x="80.9" y="65.3">A_T6</text>
<text x="116.8" y="60.4">A_B5</text>
<text x="116.8" y="65.6">A_T6</text>
<text x="138.4" y="65.7">3V3</text>
<text x="80.9" y="67.9">A_B6</text>
<text x="116.8" y="68.2">A_B6</text>
<text x="169" y="70.3">D7_DIR</text>
<text x="137.4" y="75">2B</text>
<text x="137.4" y="77.6">1B</text>
<text x="168.4" y="72.9">D8_STEP</text>
<text x="205" y="76.4">2B</text>
<text x="137.4" y="82.8">2A</text>
<text x="137.4" y="80.2">1A</text>
<text x="204.6" y="79">1B</text>
<text x="204.9" y="81.6">1A</text>
<text x="76.2" y="85.3">A_T1</text>
<text x="112.1" y="85.6">A_T1</text>
<text x="170" y="88.5">D9_EN</text>
<text x="204.8" y="84.2">2A</text>
<text x="76.2" y="90.6">A_T2</text>
<text x="76.2" y="95.7">A_T3</text>
<text x="112.1" y="90.8">A_T2</text>
<text x="112.1" y="96">A_T3</text>
<text x="128.7" y="93.7">GND</text>
<text x="139.1" y="93.1">VM</text>
<text x="76.2" y="100.9">A_T4</text>
<text x="112.1" y="101.2">A_T4</text>
<text x="76.2" y="106.1">A_T5</text>
<text x="112.1" y="106.3">A_T5</text>
<text x="76.2" y="111.3">A_T6</text>
<text x="112.1" y="111.5">A_T6</text>
<text x="146" y="108.5">+5V</text>
<text x="181" y="111.2">D5_SCL</text>
<text x="204" y="111.2">D0</text>
<text x="148" y="116.2">D1</text>
<text x="188.2" y="117.7">GND</text>
<text x="160.7" y="122.6">GND</text>
<text x="181" y="121.6">D4_SDA</text>
<text x="192.2" y="123.8">3V3</text>
<text x="205.7" y="121.5">GND</text>
<text x="76.2" y="130.3">A_B6</text>
<text x="112.1" y="130.6">A_B6</text>
<text x="148" y="126.6">D2</text>
<text x="76.2" y="135.5">A_B5</text>
<text x="112.1" y="135.8">A_B5</text>
<text x="76.2" y="140.7">A_B4</text>
<text x="112.1" y="141">A_B4</text>
<text x="188.6" y="142.5">V_IN</text>
<text x="196.9" y="142.4">+5V</text>
<text x="76.2" y="145.9">A_B3</text>
<text x="112.1" y="146.1">A_B3</text>
<text x="76.2" y="151">A_B2</text>
<text x="112.1" y="151.3">A_B2</text>
<text x="148" y="152.9">V_IN</text>
<text x="234.4" y="153.1">+5V</text>
<text x="76.2" y="156.3">A_B1</text>
<text x="112.1" y="156.5">A_B1</text>
<text x="233.9" y="158.5">V_IN</text>
<text x="148.2" y="169.7">GND</text>
<text x="158.8" y="175.9">GND</text>
<text x="59.9" y="182.1">SIG</text>
<text x="65.4" y="199">GND_miniscope</text>
</g>
<g font-size="2.3" fill="#000080">
<text x="149.4" y="27.5">XIAO_L</text>
<text x="186" y="27.1">XIAO_R</text>
<text x="195.2" y="32.9">For wireless connection use XIAO ESP32C3</text>
<text x="152.1" y="67.2">M_Left</text>
<text x="187.6" y="67.7">M_Right</text>
<text x="216.5" y="73.8">StepperOut</text>
<text x="62.7" y="80.2">OE1_TOP</text>
<text x="98.5" y="80.4">OE2_TOP</text>
<text x="65.1" y="84.8">1</text>
<text x="101" y="85.1">1</text>
<text x="216.5" y="89.4">282834-4</text>
<text x="64.9" y="90">2</text>
<text x="65" y="95.2">3</text>
<text x="100.8" y="90.3">2</text>
<text x="100.9" y="95.5">3</text>
<text x="152.1" y="93.1">5-535541-6</text>
<text x="187.6" y="93.6">5-535541-6</text>
<text x="64.9" y="100.4">4</text>
<text x="100.8" y="100.7">4</text>
<text x="65" y="105.6">5</text>
<text x="100.8" y="105.8">5</text>
<text x="137.7" y="105.8">MCU_OUT1</text>
<text x="170.6" y="106">MCU_OUT2</text>
<text x="64.9" y="110.7">6</text>
<text x="100.8" y="111">6</text>
<text x="140.1" y="110.5">1</text>
<text x="173.1" y="110.7">1</text>
<text x="219.4" y="108.5">GPIO</text>
<text x="62.7" y="119">B06B-XASK-1(LF)(SN)</text>
<text x="98.5" y="119.3">B06B-XASK-1(LF)(SN)</text>
<text x="140" y="115.7">2</text>
<text x="172.9" y="115.9">2</text>
<text x="219.4" y="118.9">282834-2</text>
<text x="62.6" y="125.1">OE1_BOT</text>
<text x="98.5" y="125.4">OE2_BOT</text>
<text x="140" y="120.9">3</text>
<text x="173" y="121.1">3</text>
<text x="65.1" y="129.8">1</text>
<text x="101" y="130.1">1</text>
<text x="140" y="126.1">4</text>
<text x="172.9" y="126.2">4</text>
<text x="64.9" y="135">2</text>
<text x="100.8" y="135.3">2</text>
<text x="65" y="140.2">3</text>
<text x="100.8" y="140.4">3</text>
<text x="64.9" y="145.4">4</text>
<text x="100.8" y="145.6">4</text>
<text x="167.4" y="148">IC1</text>
<text x="64.9" y="155.7">6</text>
<text x="65" y="150.5">5</text>
<text x="100.8" y="156">6</text>
<text x="100.8" y="150.8">5</text>
<text x="129.1" y="154.2">J1</text>
<text x="217.4" y="153.8">SW1</text>
<text x="167.4" y="158.4">MC7805BDTRKG</text>
<text x="185.8" y="161.1">C1</text>
<text x="201.7" y="160.4">C2 VM</text>
<text x="62.6" y="164">B06B-XASK-1(LF)(SN)</text>
<text x="98.5" y="164.3">B06B-XASK-1(LF)(SN)</text>
<text x="74.5" y="179.5">MiniScope</text>
<text x="217.4" y="174.5">1825232-1</text>
<text x="74.5" y="192.4">132136RP</text>
</g>
<g font-size="2.3">
<text x="183.3" y="30">1</text>
<text x="146.5" y="32.9">2</text>
<text x="146.6" y="35.5">3</text>
<text x="146.6" y="30.4">1</text>
<text x="183.1" y="32.6">2</text>
<text x="183.2" y="35.1">3</text>
<text x="146.4" y="38.1">4</text>
<text x="146.5" y="40.7">5</text>
<text x="183.1" y="37.8">4</text>
<text x="183.2" y="40.3">5</text>
<text x="146.4" y="43.3">6</text>
<text x="146.5" y="45.9">7</text>
<text x="183.1" y="42.9">6</text>
<text x="183.1" y="45.5">7</text>
<text x="149.2" y="69.8">1</text>
<text x="154" y="71.1">1</text>
<text x="184.7" y="70.3">1</text>
<text x="189.4" y="71.6">1</text>
<text x="149" y="77.6">4</text>
<text x="149" y="72.4">2</text>
<text x="149.1" y="75">3</text>
<text x="154" y="73.7">2</text>
<text x="154" y="76.3">3</text>
<text x="184.5" y="72.9">2</text>
<text x="184.6" y="75.5">3</text>
<text x="189.4" y="74.2">2</text>
<text x="189.4" y="76.8">3</text>
<text x="213.5" y="76.4">1</text>
<text x="218.2" y="77.7">1</text>
<text x="149" y="82.8">6</text>
<text x="149.1" y="80.2">5</text>
<text x="154" y="78.9">4</text>
<text x="154" y="81.4">5</text>
<text x="184.4" y="78.1">4</text>
<text x="184.5" y="83.3">6</text>
<text x="184.5" y="80.7">5</text>
<text x="189.4" y="79.4">4</text>
<text x="189.4" y="82">5</text>
<text x="213.3" y="79">2</text>
<text x="213.4" y="81.6">3</text>
<text x="218.2" y="80.3">2</text>
<text x="218.2" y="82.9">3</text>
<text x="69.9" y="85.3">1</text>
<text x="105.7" y="85.6">1</text>
<text x="149" y="85.3">7</text>
<text x="149" y="87.9">8</text>
<text x="154" y="84.1">6</text>
<text x="154" y="86.7">7</text>
<text x="154" y="89.2">8</text>
<text x="184.5" y="85.9">7</text>
<text x="184.5" y="88.5">8</text>
<text x="189.4" y="84.6">6</text>
<text x="189.4" y="87.2">7</text>
<text x="189.4" y="89.7">8</text>
<text x="213.3" y="84.2">4</text>
<text x="218.2" y="85.5">4</text>
<text x="69.9" y="90.6">2</text>
<text x="69.9" y="95.7">3</text>
<text x="105.7" y="90.8">2</text>
<text x="105.7" y="96">3</text>
<text x="69.9" y="100.9">4</text>
<text x="105.7" y="101.2">4</text>
<text x="69.9" y="106.1">5</text>
<text x="105.7" y="106.3">5</text>
<text x="69.9" y="111.3">6</text>
<text x="105.7" y="111.5">6</text>
<text x="144.9" y="111">1</text>
<text x="177.9" y="111.2">1</text>
<text x="216.2" y="113.7">2</text>
<text x="216.4" y="111.2">1</text>
<text x="221.2" y="112.4">1</text>
<text x="144.9" y="116.2">2</text>
<text x="177.9" y="116.4">2</text>
<text x="221.2" y="115">2</text>
<text x="144.9" y="121.4">3</text>
<text x="177.9" y="121.6">3</text>
<text x="69.9" y="130.3">1</text>
<text x="105.7" y="130.6">1</text>
<text x="144.9" y="126.6">4</text>
<text x="177.9" y="126.7">4</text>
<text x="69.9" y="135.5">2</text>
<text x="105.7" y="135.8">2</text>
<text x="69.9" y="140.7">3</text>
<text x="105.7" y="141">3</text>
<text x="69.9" y="145.9">4</text>
<text x="105.7" y="146.1">4</text>
<text x="69.9" y="151">5</text>
<text x="105.7" y="151.3">5</text>
<text x="164.3" y="150.6">2</text>
<text x="169.2" y="151.9">GND</text>
<text x="176.4" y="151.9">OUT</text>
<text x="178.7" y="154.5">IN</text>
<text x="185" y="153.2">1</text>
<text x="185" y="150.6">3</text>
<text x="69.9" y="156.3">6</text>
<text x="105.7" y="156.5">6</text>
<text x="141.6" y="156.8">1</text>
<text x="141.6" y="159.4">3</text>
<text x="141.6" y="162">2</text>
<text x="190.7" y="157.5" transform="rotate(-90 190.7 157.5)">1</text>
<text x="198.4" y="157.2" transform="rotate(-90 198.4 157.2)">1</text>
<text x="214.5" y="158.9">2</text>
<text x="230.1" y="156.3">1</text>
<text x="230.1" y="161.5">3</text>
<text x="190.7" y="164.5" transform="rotate(-90 190.7 164.5)">2</text>
<text x="198.4" y="164.3" transform="rotate(-90 198.4 164.3)">2</text>
<text x="219.5" y="168">MNT 1</text>
<text x="230.1" y="166.7">4</text>
<text x="219.3" y="170.6">MNT 2</text>
<text x="230.1" y="169.3">5</text>
<text x="71.4" y="184.7">2</text>
<text x="71.6" y="182.1">1</text>
<text x="76.3" y="183.4">1</text>
<text x="76.3" y="186">2</text>
<text x="82" y="183.4">4</text>
<text x="82" y="186">5</text>
<text x="87" y="182.1">4</text>
<text x="87" y="184.7">5</text>
<text x="71.5" y="187.3">3</text>
<text x="76.3" y="188.6">3</text>
</g>
<g font-size="1.9" fill="#000080">
<text x="149.4" y="50.9">61300711121</text>
<text x="186" y="50.5">61300711121</text>
<text x="131.3" y="164.6">694106301002</text>
</g>
<g font-size="1.8" fill="#808080">
<text x="70.1" y="27.5">CS-</text>
<text x="76.4" y="26.4">T1</text>
<text x="76.4" y="29">B1</text>
<text x="106" y="27.7">CS-</text>
<text x="112.2" y="26.7">T1</text>
<text x="112.2" y="29.3">B1</text>
<text x="67.9" y="35.2">SCLK-</text>
<text x="70.1" y="30.1">CS+</text>
<text x="76.4" y="34.2">T2</text>
<text x="103.8" y="35.5">SCLK-</text>
<text x="106" y="30.3">CS+</text>
<text x="112.2" y="34.5">T2</text>
<text x="67.9" y="37.8">SCLK+</text>
<text x="76.4" y="42">T3</text>
<text x="76.4" y="36.8">B2</text>
<text x="103.8" y="38.1">SCLK+</text>
<text x="112.2" y="37">B2</text>
<text x="67.9" y="45.6">MOSI+</text>
<text x="67.9" y="43">MOSI-</text>
<text x="76.4" y="44.6">B3</text>
<text x="103.8" y="45.8">MOSI+</text>
<text x="103.8" y="43.3">MOSI-</text>
<text x="112.2" y="42.2">T3</text>
<text x="112.2" y="44.8">B3</text>
<text x="66.8" y="53.4">MISO1+</text>
<text x="66.8" y="50.8">MISO1-</text>
<text x="76.4" y="52.3">B4</text>
<text x="76.4" y="49.7">T4</text>
<text x="102.7" y="53.6">MISO1+</text>
<text x="102.7" y="51.1">MISO1-</text>
<text x="112.2" y="52.6">B4</text>
<text x="112.2" y="50">T4</text>
<text x="66.8" y="58.5">MISO2-</text>
<text x="76.4" y="57.5">T5</text>
<text x="102.7" y="58.8">MISO2-</text>
<text x="112.2" y="57.8">T5</text>
<text x="66.8" y="61.1">MISO2+</text>
<text x="76.4" y="60.1">B5</text>
<text x="76.4" y="65.3">T6</text>
<text x="102.7" y="61.4">MISO2+</text>
<text x="112.2" y="60.4">B5</text>
<text x="112.2" y="65.6">T6</text>
<text x="70.1" y="68.9">VDD</text>
<text x="70.1" y="66.3">GND</text>
<text x="76.4" y="67.9">B6</text>
<text x="105.9" y="69.2">VDD</text>
<text x="105.9" y="66.6">GND</text>
<text x="112.2" y="68.2">B6</text>
<text x="60.3" y="73.6" transform="rotate(-90 60.3 73.6)">OE1</text>
<text x="96.1" y="73.9" transform="rotate(-90 96.1 73.9)">OE2</text>
</g>
</svg>
